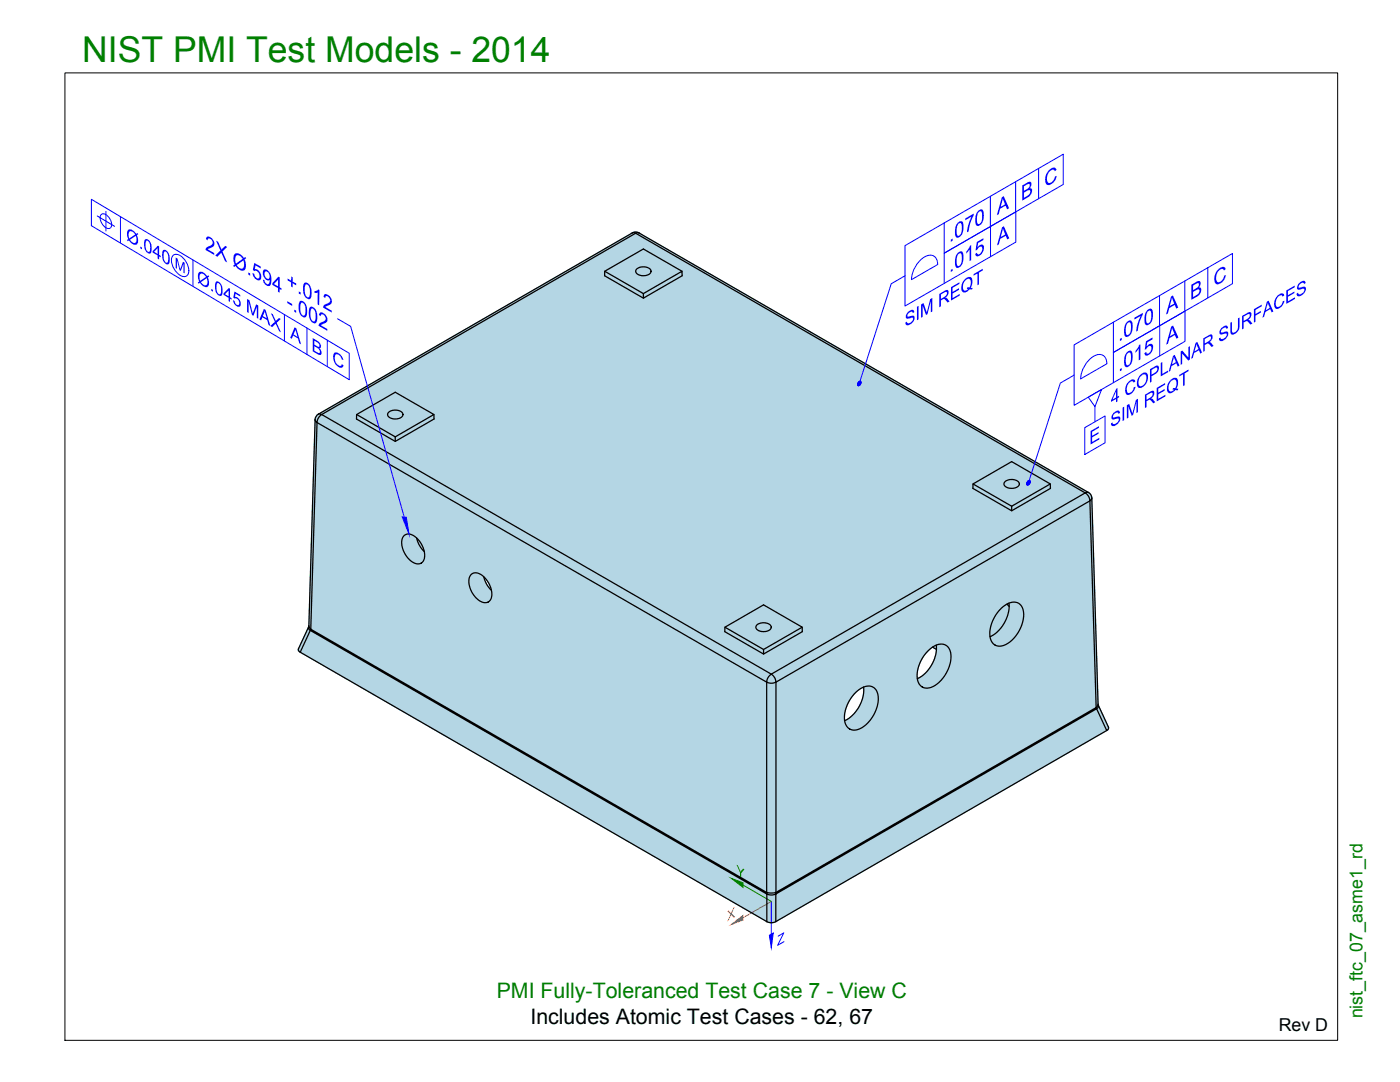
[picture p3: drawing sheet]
<svg xmlns="http://www.w3.org/2000/svg" width="279mm" height="216mm" viewBox="0 0 279 216" stroke-linecap="round" stroke-linejoin="round" font-family="sans-serif">
<!-- layer: Hat -->
<g fill="#b4d6e4" stroke="#b4d6e4" stroke-width=".2">
<path d="M126.7 46.3h.3z"/>
<path d="M126.7 46.3h.4zM126.6 46.3h.5z"/>
<path d="M126.6 46.3h.6zM126.5 46.3h.7z"/>
<path d="M126.5 46.3l.8 .1zM126.4 46.4h.9z"/>
<path d="M126.4 46.4h1zM126.3 46.4h1.1z"/>
<path d="M126.3 46.4l1.2 .1zM126.2 46.5h1.3z"/>
<path d="M126.2 46.5l64 36.1-62.7-36.1zM63.5 82.6l62.7-36.1 64 36.1z"/>
<path d="M63.5 82.6l126.8 .1zM63.5 82.7h126.8z"/>
<path d="M63.5 82.7l126.9 .1zM63.4 82.8h127z"/>
<path d="M63.4 82.8h127.1zM63.3 82.8h127.2z"/>
<path d="M63.3 82.8l127.4 .1zM63.3 82.8l127.4 .1h-127.5z"/>
<path d="M63.2 82.9l127.6 .1zM63.2 82.9l127.6 .1h-127.7z"/>
<path d="M63.1 83l127.9 .1zM63.1 83l127.9 .1h-127.9z"/>
<path d="M63.1 83.1l128 .1zM63.1 83.1l128 .1h-128.1z"/>
<path d="M63 83.2l128.3 .1-.2-.1zM63 83.2l128.3 .1h-128.3z"/>
<path d="M63 83.3l128.5 .1-.2-.1zM63 83.3l128.5 .1h-128.6z"/>
<path d="M62.9 83.4l128.8 .1-.2-.1zM62.9 83.4l128.8 .1h-128.8z"/>
<path d="M62.9 83.5l129 .1-.2-.1zM62.9 83.5l129 .1h-129z"/>
<path d="M62.9 83.6l129.2 .1-.2-.1zM62.9 83.6l129.2 .1h-129.2z"/>
<path d="M62.9 83.7l154.3 14.6-25.1-14.6zM62.9 83.7l154.3 14.6h-154.8z"/>
<path d="M62.4 98.3h154.9zM62.4 98.3h154.9z"/>
<path d="M62.4 98.3l155 .1zM62.4 98.3l155 .1z"/>
<path d="M62.4 98.4l155.1 .1zM62.4 98.4l155.1 .1z"/>
<path d="M62.4 98.5l155.2 .1zM62.4 98.5l155.2 .1z"/>
<path d="M62.4 98.6l155.2 .1zM62.4 98.6l155.2 .1z"/>
<path d="M62.4 98.7h155.3zM62.4 98.7h155.3z"/>
<path d="M62.4 98.7l155.4 .1zM62.4 98.7l155.4 .1z"/>
<path d="M62.4 98.8l155.4 .1v-.1zM62.4 98.8l155.4 .1h-155.4z"/>
<path d="M62.4 98.9l155.5 .2-.1-.2zM62.4 98.9l155.5 .2h-155.5z"/>
<path d="M62.4 99.1l155.5 .1v-.1zM62.4 99.1l155.5 .1h-155.5z"/>
<path d="M62.4 99.2l155.5 .1v-.1zM62.4 99.2l155.5 .1h-155.5z"/>
<path d="M62.4 99.3l155.5 .1v-.1zM62.4 99.3l155.5 .1h-155.5z"/>
<path d="M62.4 99.4l156 15.7-.5-15.7zM62.4 99.4l156 15.7h-156.5z"/>
<path d="M96.5 115.1l121.9 .1v-.1zM96.5 115.1l121.9 .1h-121.7z"/>
<path d="M61.9 115.1l34.7 .1-.1-.1zM61.9 115.1l34.7 .1h-34.7z"/>
<path d="M96.7 115.2l121.7 .1v-.1zM96.7 115.2l121.7 .1h-121.6z"/>
<path d="M61.9 115.2l34.7 .2v-.2zM61.9 115.2l34.7 .2h-34.7z"/>
<path d="M96.8 115.3l121.6 .1v-.1zM96.8 115.3l121.6 .1h-121.5z"/>
<path d="M61.9 115.4l34.8 .2-.1-.2zM61.9 115.4l34.8 .2h-34.8z"/>
<path d="M96.9 115.4l121.5 .2v-.2zM96.9 115.4l121.5 .2h-121.4z"/>
<path d="M97 115.6l121.4 .1v-.1zM97 115.6l121.4 .1h-121.3z"/>
<path d="M61.9 115.6l34.8 .1v-.1zM61.9 115.6l34.8 .1h-34.8z"/>
<path d="M97.1 115.7l121.3 .2v-.2zM97.1 115.7l121.3 .2h-121.2z"/>
<path d="M61.9 115.7l34.9 .2-.1-.2zM61.9 115.7l34.9 .2h-34.9z"/>
<path d="M97.2 115.9l121.2 .1v-.1zM97.2 115.9l121.2 .1h-121.1z"/>
<path d="M61.9 115.9l35 .2-.1-.2zM61.9 115.9l35 .2h-35z"/>
<path d="M97.3 116l121.1 .2v-.2zM97.3 116l121.1 .2h-121z"/>
<path d="M61.9 116.1l35 .1v-.1zM61.9 116.1l35 .1h-35z"/>
<path d="M97.4 116.2l121 .1v-.1zM97.4 116.2l121 .1h-120.9z"/>
<path d="M61.9 116.2l35.1 .2-.1-.2zM61.9 116.2l35.1 .2h-35.1z"/>
<path d="M97.5 116.3l120.9 .2v-.2zM97.5 116.3l120.9 .2h-120.8z"/>
<path d="M61.9 116.4l35.2 .2-.1-.2zM61.9 116.4l35.2 .2h-35.2z"/>
<path d="M97.6 116.5l120.8 .1v-.1zM97.6 116.5l120.8 .1h-120.7z"/>
<path d="M61.9 116.6l35.3 .1-.1-.1zM61.9 116.6l35.3 .1h-35.3z"/>
<path d="M97.7 116.6l120.7 .2v-.2zM97.7 116.6l120.7 .2h-120.6z"/>
<path d="M61.9 116.7l35.4 .2-.1-.2zM61.9 116.7l35.4 .2h-35.4z"/>
<path d="M97.8 116.8l120.6 .2v-.2zM97.8 116.8l120.6 .2h-120.6z"/>
<path d="M61.9 116.9l35.5 .1-.1-.1zM61.9 116.9l35.5 .1h-35.5z"/>
<path d="M97.8 117l120.6 .1v-.1zM97.8 117l120.6 .1h-120.5z"/>
<path d="M61.9 117l35.6 .2-.1-.2zM61.9 117l35.6 .2h-35.6z"/>
<path d="M61.9 117.2l35.7 .1-.1-.1zM61.9 117.2l35.7 .1h-35.7z"/>
<path d="M97.9 117.1l120.5 .2v-.2zM97.9 117.1l120.5 .2h-120.4z"/>
<path d="M61.9 117.3l35.8 .1-.1-.1zM61.9 117.3l35.8 .1h-35.8z"/>
<path d="M98 117.3l120.4 .2v-.2zM98 117.3l120.4 .2h-120.4z"/>
<path d="M61.9 117.4l35.9 .2-.1-.2zM61.9 117.4l35.9 .2h-35.9z"/>
<path d="M98 117.5l120.5 .1-.1-.1zM98 117.5l120.5 .1h-120.5z"/>
<path d="M61.9 117.6l36.1 .1-.2-.1zM61.9 117.6l36.1 .1h-36.1z"/>
<path d="M98 117.6l120.5 .2v-.2zM98 117.6l120.5 .2h-120.4z"/>
<path d="M61.9 117.7l36.2 .1-.1-.1zM61.9 117.7l36.2 .1h-36.2z"/>
<path d="M61.9 117.8l156.8 7.2-.2-7.2zM61.9 117.8l156.8 7.2h-157.1z"/>
<path d="M61.6 125l157.2 4.1-.1-4.1zM61.6 125l157.2 4.1h-159.1z"/>
<path d="M59.7 129.1l126.2 .1 .2-.1zM59.7 129.1l126.2 .1h-126.2z"/>
<path d="M59.7 129.2l126.1 .2 .1-.2zM59.7 129.2l126.1 .2h-126.2z"/>
<path d="M59.6 129.4h126.2zM59.6 129.4h126.1z"/>
<path d="M59.6 129.4h126.1zM59.6 129.4l126 .1z"/>
<path d="M59.6 129.5h126zM59.6 129.5h126z"/>
<path d="M59.6 129.5h126zM59.6 129.5l125.9 .1z"/>
<path d="M186.1 129.1l32.7 .5v-.5zM186.1 129.1l32.7 .5h-31.9z"/>
<path d="M59.5 129.6h126zM59.5 129.6h126z"/>
<path d="M59.5 129.6h126zM59.5 129.6h126z"/>
<path d="M59.5 129.6h126zM59.5 129.6l125.9 .1z"/>
<path d="M59.5 129.7h125.9zM59.5 129.7h125.8z"/>
<path d="M59.6 129.7l125.7 .1zM59.6 129.7l125.7 .1z"/>
<path d="M186.9 129.6l31.9 .2v-.2zM186.9 129.6l31.9 .2h-31.9z"/>
<path d="M59.6 129.8h125.7zM59.6 129.8h125.7z"/>
<path d="M59.6 129.8h125.7zM59.6 129.8l125.6 .1z"/>
<path d="M59.6 129.9h125.6zM59.6 129.9h125.6z"/>
<path d="M59.6 129.9h125.6zM59.6 129.9h125.5z"/>
<path d="M186.9 129.8l31.9 .2v-.2zM186.9 129.8l31.9 .2h-31.9z"/>
<path d="M59.7 129.9h125.4zM59.7 129.9l125.4 .1z"/>
<path d="M59.7 130h125.4zM59.7 130h125.3z"/>
<path d="M59.8 130h125.2zM59.8 130l125.2 .1z"/>
<path d="M59.8 130.1h125.2zM59.8 130.1h125.2z"/>
<path d="M59.8 130.1h125.2zM59.8 130.1h125.2z"/>
<path d="M186.9 130l31.9 .2v-.2zM186.9 130l31.9 .2h-32z"/>
<path d="M59.9 130.1h125.1zM59.9 130.1l125 .1z"/>
<path d="M186.8 130.2l32 .2v-.2zM186.8 130.2l32 .2h-32z"/>
<path d="M60.1 130.2l124.6 .2 .2-.2zM60.1 130.2l124.6 .2h-124.4z"/>
<path d="M60.3 130.4l124.3 .1 .1-.1zM60.3 130.4l124.3 .1h-124z"/>
<path d="M186.8 130.4l32 .2v-.2zM186.8 130.4l32 .2h-32z"/>
<path d="M60.6 130.5l123.9 .2 .1-.2zM60.6 130.5l123.9 .2h-123.6z"/>
<path d="M186.8 130.6l32 .2v-.2zM186.8 130.6l32 .2h-32.1z"/>
<path d="M60.9 130.7l123.4 .2 .2-.2zM60.9 130.7l123.4 .2h-123z"/>
<path d="M186.7 130.8l32.2 .2-.1-.2zM186.7 130.8l32.2 .2h-32.2z"/>
<path d="M61.3 130.9l122.9 .2 .1-.2zM61.3 130.9l122.9 .2h-122.6z"/>
<path d="M186.7 131l32.2 .2v-.2zM186.7 131l32.2 .2h-32.3z"/>
<path d="M61.6 131.1l122.5 .2 .1-.2zM61.6 131.1l122.5 .2h-122.2z"/>
<path d="M186.6 131.2l32.3 .2v-.2zM186.6 131.2l32.3 .2h-32.4z"/>
<path d="M61.9 131.3l122.1 .2 .1-.2zM61.9 131.3l122.1 .2h-121.8z"/>
<path d="M186.5 131.4l32.4 .2v-.2zM186.5 131.4l32.4 .2h-32.5z"/>
<path d="M62.2 131.5l121.7 .2 .1-.2zM62.2 131.5l121.7 .2h-121.3z"/>
<path d="M186.4 131.6l32.5 .2v-.2zM186.4 131.6l32.5 .2h-32.5z"/>
<path d="M62.6 131.7l121.2 .2 .1-.2zM62.6 131.7l121.2 .2h-120.9z"/>
<path d="M186.4 131.8l32.5 .2v-.2zM186.4 131.8l32.5 .2h-32.6z"/>
<path d="M62.9 131.9l120.8 .2 .1-.2zM62.9 131.9l120.8 .2h-120.4z"/>
<path d="M186.3 132l32.6 .2v-.2zM186.3 132l32.6 .2h-32.7z"/>
<path d="M63.3 132.1l120.3 .2 .1-.2zM63.3 132.1l120.3 .2h-120z"/>
<path d="M186.2 132.2l32.7 .2v-.2zM186.2 132.2l32.7 .2h-32.8z"/>
<path d="M63.6 132.3l119.9 .2 .1-.2zM63.6 132.3l119.9 .2h-119.5z"/>
<path d="M186.1 132.4l32.8 .2v-.2zM186.1 132.4l32.8 .2h-32.9z"/>
<path d="M64 132.5l119.4 .2 .1-.2zM64 132.5l119.4 .2h-119z"/>
<path d="M186 132.6l32.9 .2v-.2zM186 132.6l32.9 .2h-33.1z"/>
<path d="M64.4 132.7l119 .2v-.2zM64.4 132.7l119 .2h-118.7z"/>
<path d="M185.8 132.8l33.1 .2v-.2zM185.8 132.8l33.1 .2h-33.2z"/>
<path d="M64.7 132.9l118.6 .2 .1-.2zM64.7 132.9l118.6 .2h-118.2z"/>
<path d="M185.7 133l33.2 .2v-.2zM185.7 133l33.2 .2h-33.3z"/>
<path d="M65.1 133.1l118.1 .2 .1-.2zM65.1 133.1l118.1 .2h-117.8z"/>
<path d="M185.6 133.2l33.3 .2v-.2zM185.6 133.2l33.3 .2h-33.4z"/>
<path d="M65.4 133.3l117.8 .2v-.2zM65.4 133.3l117.8 .2h-117.4z"/>
<path d="M185.5 133.4l33.4 .2v-.2zM185.5 133.4l33.4 .2h-33.6z"/>
<path d="M65.8 133.5l117.3 .2 .1-.2zM65.8 133.5l117.3 .2h-117z"/>
<path d="M185.3 133.6l33.6 .1v-.1zM185.3 133.6l33.6 .1h-33.7z"/>
<path d="M185.2 133.7l33.7 .2v-.2zM185.2 133.7l33.7 .2h-33.8z"/>
<path d="M66.1 133.7l117 .2v-.2zM66.1 133.7l117 .2h-116.6z"/>
<path d="M185.1 133.9l33.8 .2v-.2zM185.1 133.9l33.8 .2h-34z"/>
<path d="M66.5 133.9l116.6 .2v-.2zM66.5 133.9l116.6 .2h-116.3z"/>
<path d="M184.9 134.1l34.1 .1-.1-.1zM184.9 134.1l34.1 .1h-34.2z"/>
<path d="M66.8 134.1l116.2 .2 .1-.2zM66.8 134.1l116.2 .2h-115.8z"/>
<path d="M184.8 134.2l34.2 .2v-.2zM184.6 134.4l.2-.2 34.2 .2z"/>
<path d="M184.6 134.4l34.4 .1v-.1zM184.5 134.5l.1-.1 34.4 .1z"/>
<path d="M67.2 134.3l115.8 .2v-.2zM67.2 134.3l115.8 .2h-115.5z"/>
<path d="M184.5 134.5l34.5 .1v-.1zM184.3 134.6l.2-.1 34.5 .1z"/>
<path d="M67.5 134.5l115.5 .2v-.2zM67.5 134.5l115.5 .2h-115.2z"/>
<path d="M184.3 134.6l34.7 .2v-.2zM184.2 134.8l.1-.2 34.7 .2z"/>
<path d="M184.2 134.8l34.8 .1v-.1zM184 134.9l.2-.1 34.8 .1z"/>
<path d="M67.8 134.7l115.2 .2v-.2zM67.8 134.7l115.2 .2h-114.8z"/>
<path d="M184 134.9l35 .1v-.1zM183.9 135l.1-.1 35 .1z"/>
<path d="M68.2 134.9l114.8 .2v-.2zM68.2 134.9l114.8 .2h-114.5z"/>
<path d="M183.9 135l35.1 .1v-.1zM183.7 135.1l.2-.1 35.1 .1z"/>
<path d="M183.7 135.1l35.3 .1zM183.6 135.2h35.4z"/>
<path d="M68.5 135.1l114.6 .2-.1-.2zM68.5 135.1l114.6 .2h-114.3z"/>
<path d="M183.6 135.2l35.4 .1zM183.4 135.3h35.6z"/>
<path d="M183.4 135.3l35.6 .1zM183.2 135.4h35.8z"/>
<path d="M183.2 135.4h35.8zM183.1 135.4h35.9z"/>
<path d="M68.8 135.3l114.3 .1v-.1zM68.8 135.3l114.3 .1h-114z"/>
<path d="M69.1 135.4l149.9 1.7v-1.7zM69.1 135.4l149.9 1.7h-147z"/>
<path d="M72 137.1h100.3zM72 137.1l100.2 .1z"/>
<path d="M72.1 137.2h100.1zM72.1 137.2h99.9z"/>
<path d="M172.3 137.1l46.7 .2v-.2zM172.3 137.1l46.7 .2h-46.6z"/>
<path d="M72.2 137.2h99.8zM72.2 137.2l99.7 .1z"/>
<path d="M72.4 137.3h99.5zM72.4 137.3l99.3 .1z"/>
<path d="M172.4 137.3l46.6 .1v-.1zM172.4 137.3l46.6 .1h-46.6z"/>
<path d="M72.5 137.4h99.2zM72.5 137.4l99.1 .1z"/>
<path d="M172.4 137.4l46.7 .2-.1-.2zM172.4 137.4l46.7 .2h-46.7z"/>
<path d="M72.7 137.5l98.7 .1 .2-.1zM72.7 137.5l98.7 .1h-98.5z"/>
<path d="M72.9 137.6l98.3 .2 .2-.2zM72.9 137.6l98.3 .2h-98.1z"/>
<path d="M172.4 137.6l46.7 .2v-.2zM172.4 137.6l46.7 .2h-46.7z"/>
<path d="M73.1 137.8l98 .1 .1-.1zM73.1 137.8l98 .1h-97.8z"/>
<path d="M172.4 137.8l46.7 .2v-.2zM172.4 137.8l46.7 .2h-46.7z"/>
<path d="M73.3 137.9l97.6 .1 .2-.1zM73.3 137.9l97.6 .1h-97.3z"/>
<path d="M73.6 138l97.2 .2 .1-.2zM73.6 138l97.2 .2h-97z"/>
<path d="M172.4 138l46.7 .2v-.2zM172.4 138l46.7 .2h-46.7z"/>
<path d="M73.8 138.2l96.8 .1 .2-.1zM73.8 138.2l96.8 .1h-96.5z"/>
<path d="M172.4 138.2l46.7 .2v-.2zM172.4 138.2l46.7 .2h-46.8z"/>
<path d="M74.1 138.3l96.4 .2 .1-.2zM74.1 138.3l96.4 .2h-96.2z"/>
<path d="M172.3 138.4l46.8 .2v-.2zM172.3 138.4l46.8 .2h-46.8z"/>
<path d="M74.3 138.5l96.1 .1 .1-.1zM74.3 138.5l96.1 .1h-95.8z"/>
<path d="M74.6 138.6l95.6 .2 .2-.2zM74.6 138.6l95.6 .2h-95.3z"/>
<path d="M172.3 138.6l46.8 .2v-.2zM172.3 138.6l46.8 .2h-46.8z"/>
<path d="M74.9 138.8l95.2 .2 .1-.2zM74.9 138.8l95.2 .2h-94.9z"/>
<path d="M172.3 138.8l46.8 .2v-.2zM172.3 138.8l46.8 .2h-46.9z"/>
<path d="M75.2 139l94.8 .1 .1-.1zM75.2 139l94.8 .1h-94.5z"/>
<path d="M172.2 139l46.9 .2v-.2zM172.2 139l46.9 .2h-46.9z"/>
<path d="M75.5 139.1l94.3 .2 .2-.2zM75.5 139.1l94.3 .2h-94z"/>
<path d="M172.2 139.2l46.9 .2v-.2zM172.2 139.2l46.9 .2h-47z"/>
<path d="M75.8 139.3l93.9 .2 .1-.2zM75.8 139.3l93.9 .2h-93.6z"/>
<path d="M172.1 139.4l47 .2v-.2zM172.1 139.4l47 .2h-47z"/>
<path d="M76.1 139.5l93.5 .2 .1-.2zM76.1 139.5l93.5 .2h-93.1z"/>
<path d="M172.1 139.6l47 .2v-.2zM172.1 139.6l47 .2h-47.1z"/>
<path d="M76.5 139.7l93 .2 .1-.2zM76.5 139.7l93 .2h-92.7z"/>
<path d="M172 139.8l47.1 .2v-.2zM172 139.8l47.1 .2h-47.2z"/>
<path d="M76.8 139.9l92.6 .2 .1-.2zM76.8 139.9l92.6 .2h-92.3z"/>
<path d="M171.9 140l47.2 .2v-.2zM171.9 140l47.2 .2h-47.3z"/>
<path d="M77.1 140.1l92.2 .2 .1-.2zM77.1 140.1l92.2 .2h-91.8z"/>
<path d="M171.8 140.2l47.3 .2v-.2zM171.8 140.2l47.3 .2h-47.4z"/>
<path d="M77.5 140.3l91.7 .2 .1-.2zM77.5 140.3l91.7 .2h-91.4z"/>
<path d="M171.7 140.4l47.4 .2v-.2zM171.7 140.4l47.4 .2h-47.5zM171.6 140.6h47.5zM171.6 140.6h47.5z"/>
<path d="M77.8 140.5l91.3 .2 .1-.2zM77.8 140.5l91.3 .2h-90.9z"/>
<path d="M171.6 140.6l47.6 .2-.1-.2zM171.6 140.6l47.6 .2h-47.7z"/>
<path d="M78.2 140.7l90.8 .2 .1-.2zM78.2 140.7l90.8 .2h-90.5z"/>
<path d="M171.5 140.8l47.8 .2-.1-.2zM171.5 140.8l47.8 .2h-47.9z"/>
<path d="M78.5 140.9l90.4 .2 .1-.2zM78.5 140.9l90.4 .2h-90z"/>
<path d="M171.4 141l48 .2-.1-.2zM171.4 141l48 .2h-48.1z"/>
<path d="M78.9 141.1l89.9 .2 .1-.2zM78.9 141.1l89.9 .2h-89.6z"/>
<path d="M171.3 141.2l48.2 .2-.1-.2zM171.3 141.2l48.2 .2h-48.3z"/>
<path d="M79.2 141.3l89.6 .2v-.2zM79.2 141.3l89.6 .2h-89.2z"/>
<path d="M171.2 141.4l48.4 .2-.1-.2zM171.2 141.4l48.4 .2h-48.5z"/>
<path d="M79.6 141.5l89.1 .2 .1-.2zM79.6 141.5l89.1 .2h-88.7z"/>
<path d="M171.1 141.6l48.6 .2-.1-.2zM171.1 141.6l48.6 .2h-48.7z"/>
<path d="M80 141.7l88.7 .2v-.2zM80 141.7l88.7 .2h-88.4z"/>
<path d="M171 141.8l48.8 .1-.1-.1zM171 141.8l48.8 .1h-49z"/>
<path d="M80.3 141.9l88.3 .2 .1-.2zM80.3 141.9l88.3 .2h-87.9z"/>
<path d="M170.8 141.9l49 .2v-.2zM170.8 141.9l49 .2h-49.1z"/>
<path d="M170.7 142.1l49.2 .2-.1-.2zM170.7 142.1l49.2 .2h-49.3z"/>
<path d="M80.7 142.1l87.9 .2v-.2zM80.7 142.1l87.9 .2h-87.6z"/>
<path d="M170.6 142.3l49.4 .1-.1-.1zM170.6 142.3l49.4 .1h-49.6z"/>
<path d="M81 142.3l87.6 .2v-.2zM81 142.3l87.6 .2h-87.3z"/>
<path d="M170.4 142.4l49.7 .2-.1-.2zM170.4 142.4l49.7 .2h-49.8z"/>
<path d="M81.3 142.5l87.2 .2 .1-.2zM81.3 142.5l87.2 .2h-86.8z"/>
<path d="M170.3 142.6l49.8 .1v-.1zM170.1 142.7l.2-.1 49.8 .1z"/>
<path d="M170.1 142.7l50.1 .2-.1-.2zM170.1 142.7l50.1 .2h-50.2z"/>
<path d="M81.7 142.7l86.8 .2v-.2zM81.7 142.7l86.8 .2h-86.5z"/>
<path d="M170 142.9l50.3 .1-.1-.1zM169.8 143l.2-.1 50.3 .1z"/>
<path d="M82 142.9l86.5 .2v-.2zM82 142.9l86.5 .2h-86.1z"/>
<path d="M169.8 143l50.5 .1v-.1zM169.7 143.1l.1-.1 50.5 .1z"/>
<path d="M169.7 143.1l50.7 .2-.1-.2zM169.5 143.3l.2-.2 50.7 .2z"/>
<path d="M82.4 143.1l86.1 .2v-.2zM82.4 143.1l86.1 .2h-85.8z"/>
<path d="M169.5 143.3l50.9 .1v-.1zM169.3 143.4l.2-.1 50.9 .1z"/>
<path d="M82.7 143.3l85.8 .2v-.2zM82.7 143.3l85.8 .2h-85.5z"/>
<path d="M169.3 143.4l51.2 .1-.1-.1zM169.2 143.5l.1-.1 51.2 .1z"/>
<path d="M169.2 143.5l51.3 .1zM169 143.6h51.5z"/>
<path d="M83 143.5l85.5 .1v-.1zM83 143.5l85.5 .1h-85.2z"/>
<path d="M169 143.6l51.5 .1zM168.9 143.7h51.6z"/>
<path d="M168.9 143.7h51.7zM168.7 143.7h51.9z"/>
<path d="M168.7 143.7l51.9 .1zM168.6 143.8h52z"/>
<path d="M83.3 143.6l85.3 .2-.1-.2zM83.3 143.6l85.3 .2h-85z"/>
<path d="M83.6 143.8l137.6 1.3-.6-1.3zM83.6 143.8l137.6 1.3h-135.4z"/>
<path d="M85.8 145.1h135.4zM85.8 145.1h135.4z"/>
<path d="M85.9 145.1l135.3 .1zM85.9 145.1l135.3 .1z"/>
<path d="M86 145.2h135.2zM86 145.2h135.2z"/>
<path d="M86.1 145.2h135.1zM86.1 145.2l135.1 .1z"/>
<path d="M86.2 145.3h135zM86.2 145.3l135 .1z"/>
<path d="M86.3 145.4h134.9zM86.3 145.4h134.9z"/>
<path d="M86.4 145.4h134.8zM86.4 145.4l134.8 .1z"/>
<path d="M86.5 145.5h134.7zM86.5 145.5l134.6 .1z"/>
<path d="M86.6 145.6h134.5zM86.6 145.6h134.5z"/>
<path d="M86.7 145.6h134.4zM86.7 145.6l134.3 .1z"/>
<path d="M86.8 145.7h134.2zM86.8 145.7h134.1z"/>
<path d="M86.9 145.7h134zM86.9 145.7l134 .1z"/>
<path d="M87 145.8l67.8 38.1 66.1-38.1zM87 145.8l67.8 38.1h-1.8z"/>
<path d="M153 183.9h1.8zM153 183.9h1.7z"/>
<path d="M153.1 183.9h1.6zM153.1 183.9l1.5 .1z"/>
<path d="M153.2 184h1.4zM153.2 184h1.3z"/>
<path d="M153.3 184h1.2zM153.3 184h1.1z"/>
<path d="M153.4 184h1zM153.4 184l.9 .1z"/>
<path d="M153.5 184.1h.8zM153.5 184.1h.7z"/>
<path d="M153.6 184.1h.6zM153.6 184.1h.5z"/>
<path d="M153.8 184.1h.3zM153.8 184.1h.2z"/>
</g>
<!-- layer: Ano Green -->
<path d="M147 172.5l.3 .2 .5 1.3 .5-.7 .3 .2-.7 .7v.9l-.2-.1v-.9z" fill="#008000"/>
<!-- layer: ANO -->
<path d="M153.9 179.9v6.5" fill="none" stroke="#00f" stroke-width=".2"/>
<!-- layer: Ano Red -->
<path d="M153.9 179.9l-5.6 3.2" fill="none" stroke="#ff3f00" stroke-width=".2"/>
<path d="M145.2 181.8l.2-.1 .5 .5 .5-1.1 .2-.1-.6 1.3 .7 .6-.3 .2-.5-.5-.5 1.1-.3 .2 .7-1.5z" fill="#ff3f00"/>
<!-- layer: Ano Green -->
<path d="M148.3 176.6l5.6 3.3" fill="none" stroke="#008000" stroke-width=".2"/>
<!-- layer: PV-11166 -->
<g fill="none" stroke="#000" stroke-width=".25">
<path d="M120.7 54.1l7.7 4.5v.9M126.2 46.5h1.3M126.2 46.5l-62.7 36.1 .7 .1a2.08 2.08 0 0 0-.9 1.6l-.4-.6M127 53.7a2.04 2.04 0 0 1 2.9 .3 1.39 1.39 0 0 1-1.9 1 .89 .89 0 0 1-.9-.3 .89 .89 0 0 1-.1-1zM127.5 46.5a1.32 1.32 0 0 0-1.3 0M127.5 46.5l89.7 51.8M136.1 54.1l-7.7-4.4-7.7 4.4v.9l7.7 4.5 7.7-4.5v-.9l-7.7 4.5M62.9 83.7l-1.3 41.2M63.5 82.6a1.32 1.32 0 0 0-.6 1.1M64.2 82.7l62.7-36.2 89.7 51.9-62.7 36.1zM71.2 82.7l7.7 4.5M77.5 82.3a2.03 2.03 0 0 1 2.9 .3 1.39 1.39 0 0 1-1.9 1 .89 .89 0 0 1-.9-.4 .89 .89 0 0 1-.1-.9z"/>
<path d="M78.9 87.2v.9M86.6 82.7v.9l-7.7 4.5-7.8-4.5 .1-.9 7.7-4.4 7.7 4.4-7.7 4.5M194.2 96.6l7.7 4.4M200.5 96.1a2.02 2.02 0 0 1 2.9 .3 1.39 1.39 0 0 1-1.9 1 .88 .88 0 0 1-.9-.3 .88 .88 0 0 1-.1-1zM209.6 96.6v.9l-7.7 4.4-7.7-4.4v-.9l7.7-4.5 7.7 4.5-7.7 4.4M216.6 98.4a2.03 2.03 0 0 1 .9 1.5l.4-.5M217.2 98.3a1.32 1.32 0 0 1 .7 1.1M217.2 98.3l-.6 .1M217.9 99.4l1.2 41.1M80.7 106.8a2.14 2.14 0 0 1 2.8 .9 3.9 3.9 0 0 1 .9 4.4 1.84 1.84 0 0 1-2.8-.5 4.3 4.3 0 0 1-1.2-4.4zM83.1 107.3a5.2 5.2 0 0 0 1.6 2.8M94 114.7a1.84 1.84 0 0 1 2.7 .5 4.3 4.3 0 0 1 1.2 4.4 1.62 1.62 0 0 1-2.6 0 4.4 4.4 0 0 1-1.5-4.7z"/>
<path d="M96.5 115.1a5.3 5.3 0 0 0 1.6 2.7M201.9 101v.9M59.9 130.1l93.1 53.8M61.6 124.9l-2.1 4.7 .2 .3 .2 .2 2-4.3-.3-.3v-.4M61.6 124.9l.4 .6M62 125.5v.3M62 125.5v.1M62 125.6l91 52.5v.3l-91-52.6zM62 125.6l1.3-41.3 89.7 51.8M144.7 125.2l7.7 4.4M151 124.7a2.02 2.02 0 0 1 2.9 .3 1.37 1.37 0 0 1-1.9 1 .88 .88 0 0 1-.9-.3 .88 .88 0 0 1-.1-1zM152.4 129.6v.9"/>
<path d="M153 136.1v42M153.6 134.8l.3-.3a2.08 2.08 0 0 1 1 1.6 2.11 2.11 0 0 1-1.9 0l.2-.8zM160.1 125.2v.8l-7.7 4.5-7.8-4.5 .1-.8 7.7-4.5 7.7 4.5-7.7 4.4M170.5 138.4a3.2 3.2 0 0 1 3.8-1.2 3.5 3.5 0 0 1 .6 4.1 6.1 6.1 0 0 1-4.3 4.4 2.11 2.11 0 0 1-2.1-2.7 7.6 7.6 0 0 1 2-4.6zM172.3 137.1a7.1 7.1 0 0 1-3.7 6.7M185.1 130a3.2 3.2 0 0 1 3.8-1.2 3.3 3.3 0 0 1 .7 3.7 6.6 6.6 0 0 1-4.2 4.8 1.98 1.98 0 0 1-2.4-2.3 7.3 7.3 0 0 1 2.1-5zM186.1 129.1l.8 .5M186.9 128.7a7.1 7.1 0 0 1-3.8 6.7M199.8 121.4a2.84 2.84 0 0 1 3.8-.8 4.3 4.3 0 0 1 0 4.8 5.5 5.5 0 0 1-4.2 3.5 2.2 2.2 0 0 1-1.9-2.6 7.6 7.6 0 0 1 2.3-4.9zM201 120.5l.4 .5M201.4 120.3a7.1 7.1 0 0 1-3.8 6.8M218.8 141.5l-1.3-41.6-62.6 36.2v42.3"/>
<path d="M219.1 140.5l2.1 4.7v.2l-.3 .4-2-4.4 .3-.3v-.4M219.1 140.5l-.3 .7M220.9 145.8l-66.1 38.1M153 178.4h.1M153 178.1v.3M153 178.4a2.06 2.06 0 0 0 1.8 0v5.5a1.97 1.97 0 0 1-1.8 0M153 178.1l.8 .1 1-.1M153 178.4v5.5M154.9 178.1l63.9-36.9v.3l-63.9 36.9z"/>
</g>
<!-- layer: 0 -->
<g fill="none" stroke="#00f" stroke-width=".2">
<path d="M180.6 55l-2.7 1.6-6.3 19.5M171.1 76.8l.4-.3zM171.1 76.7l.4-.2-.4 .3zM171.2 76.5h.3l-.4 .2zM171.2 76.4l.3 .1h-.3zM171.3 76.3l.2 .2-.3-.1zM171.4 76.2l.1-.1v.4zM171.4 76.2l.1 .3-.2-.2zM171.5 76.1v.4zM171.5 76.5l-.2 .5zM171.5 76.5l-.1 .5zM171.5 76.5l.1 .3-.1 .1z"/>
<path d="M171.5 76.5l.2 .2-.1 .1zM171.5 76.5l.3 .1-.1 .1zM171.5 76.5h.3v.1zM171.5 76.5l.3-.1zM171.5 76.5l.3-.2zM171.5 76.5l.3-.3zM171.5 76.5l-.3 .4zM171.6 76.1l-.1 .4zM171.7 76.1l-.2 .4zM171.8 76.1l-.3 .4zM214.4 74.8l-2.8 1.6-6.2 19.5M204.9 96.6l.3-.3z"/>
<path d="M204.9 96.5l.3-.2-.3 .3zM204.9 96.7l.3-.4zM204.9 96.4l.3-.1-.3 .2zM205 96.2l.2 .1-.3 .1zM205 96.1l.2 .2-.2-.1zM205.1 96h.1v.3zM205.1 96l.1 .3-.2-.2zM205.2 96l.1-.1-.1 .4zM205.2 96.3l-.1 .5zM205.2 96.3v.5zM205.2 96.3l.2 .3-.1 .1zM205.2 96.3l.2 .2v.1z"/>
<path d="M205.2 96.3l.3 .1-.1 .1zM205.2 96.3h.4l-.1 .1zM205.2 96.3l.4-.1zM205.2 96.3l.4-.2zM205.2 96.3l-.2 .4zM205.2 96.3l-.2 .5zM205.3 95.9l-.1 .4zM205.4 95.9l-.2 .4zM205.5 95.9l-.3 .4zM205.6 96l-.4 .3z"/>
</g>
<!-- layer: ANO -->
<path d="M18.2 39.8l51.5 30.7v5.3l-51.5-30.8zM19.4 43.1l3.5 2.1M20.2 42.8a1.42 1.42 0 0 1 1.9 1.1 1.23 1.23 0 0 1-.3 1.7 2.05 2.05 0 0 1-1.6-2.8zM21.1 42.2v3.9M24 43.2v5.3M38.5 51.9v5.2M187.1 52.8a1.59 1.59 0 0 0-.7-1.7 1.59 1.59 0 0 0-1.9 .2 5.8 5.8 0 0 0-2.6 4.5M188.4 50.5l14.3-8.2v6l-22.1 12.8v-12.1l31.6-18.2v6l-23.8 13.7v6.1M67.4 63.6l2.6 1.5 10.7 38.1M220.9 72.6a1.59 1.59 0 0 0-.8-1.7 1.59 1.59 0 0 0-1.8 .2 5.8 5.8 0 0 0-2.6 4.5M222.2 70.3l14.3-8.2v6l-22.1 12.8v-12.1l31.6-18.2v6l-23.8 13.7v6.1M216.5 85.3l4-2.3v5.4l-4 2.3z" fill="none" stroke="#00f" stroke-width=".2"/>
<path d="M80.3 103.1l.8 .1 .5 3.4z" fill="#00f" stroke="#00f" stroke-width=".2"/>
<!-- layer: Bdr -->
<path d="M13 14.5h254v193.1h-254z" fill="none" stroke="#000" stroke-width=".2"/>
<text font-size="7.1" fill="#008000" x="16.4" y="12.4">NIST PMI Test Models - 2014</text>
<g font-size="4.7" fill="#00f">
<text x="40.9" y="49.8" transform="rotate(30 40.9 49.8)">2X Ø.594</text>
<text x="189.4" y="48.4" transform="rotate(-30 189.4 48.4)">.070 A B C</text>
<text x="57.2" y="57.1" transform="rotate(30 57.2 57.1)">+.012</text>
<text x="189.4" y="54.5" transform="rotate(-30 189.4 54.5)">.015 A</text>
<text x="57.2" y="61.3" transform="rotate(30 57.2 61.3)">-.002</text>
<text x="223.2" y="68.2" transform="rotate(-30 223.2 68.2)">.070 A B C</text>
<text x="223.2" y="74.3" transform="rotate(-30 223.2 74.3)">.015 A</text>
</g>
<text font-size="4.3" fill="#008000" x="99.1" y="199.2">PMI Fully-Toleranced Test Case 7 - View C</text>
<text font-size="4.3" x="105.9" y="204.3">Includes Atomic Test Cases - 62, 67</text>
<g font-size="4.2" fill="#00f">
<text x="180.5" y="65.3" transform="rotate(-30 180.5 65.3)">SIM REQT</text>
<text x="221.7" y="80.9" transform="rotate(-30 221.7 80.9)">4 COPLANAR SURFACES</text>
<text x="217.4" y="88.8" transform="rotate(-30 217.4 88.8)">E SIM REQT</text>
</g>
<g font-size="4.1" fill="#00f">
<text x="25.2" y="47.9" transform="rotate(31 25.2 47.9)">Ø.040</text>
<text x="39.4" y="56.3" transform="rotate(31 39.4 56.3)">Ø.045 MAXA B C</text>
</g>
<text font-size="3.5" fill="#008000" x="271.9" y="203.2" transform="rotate(-90 271.9 203.2)">nist_ftc_07_asme1_rd</text>
<text font-size="3.5" x="255.2" y="205.6">Rev D</text>
<text font-size="3.3" fill="#00f" x="34.9" y="53.4" transform="rotate(31 34.9 53.4)">M</text>
<text font-size="3.1" fill="#008000" x="148.6" y="175.5" transform="rotate(-150 148.6 175.5)">Y</text>
<text font-size="3.1" fill="#ff3f00" x="146.7" y="182.9" transform="rotate(150 146.7 182.9)">X</text>
<text font-size="3.1" fill="#00f" x="155.1" y="188.8" transform="rotate(-30 155.1 188.8)">Z</text>
</svg>
